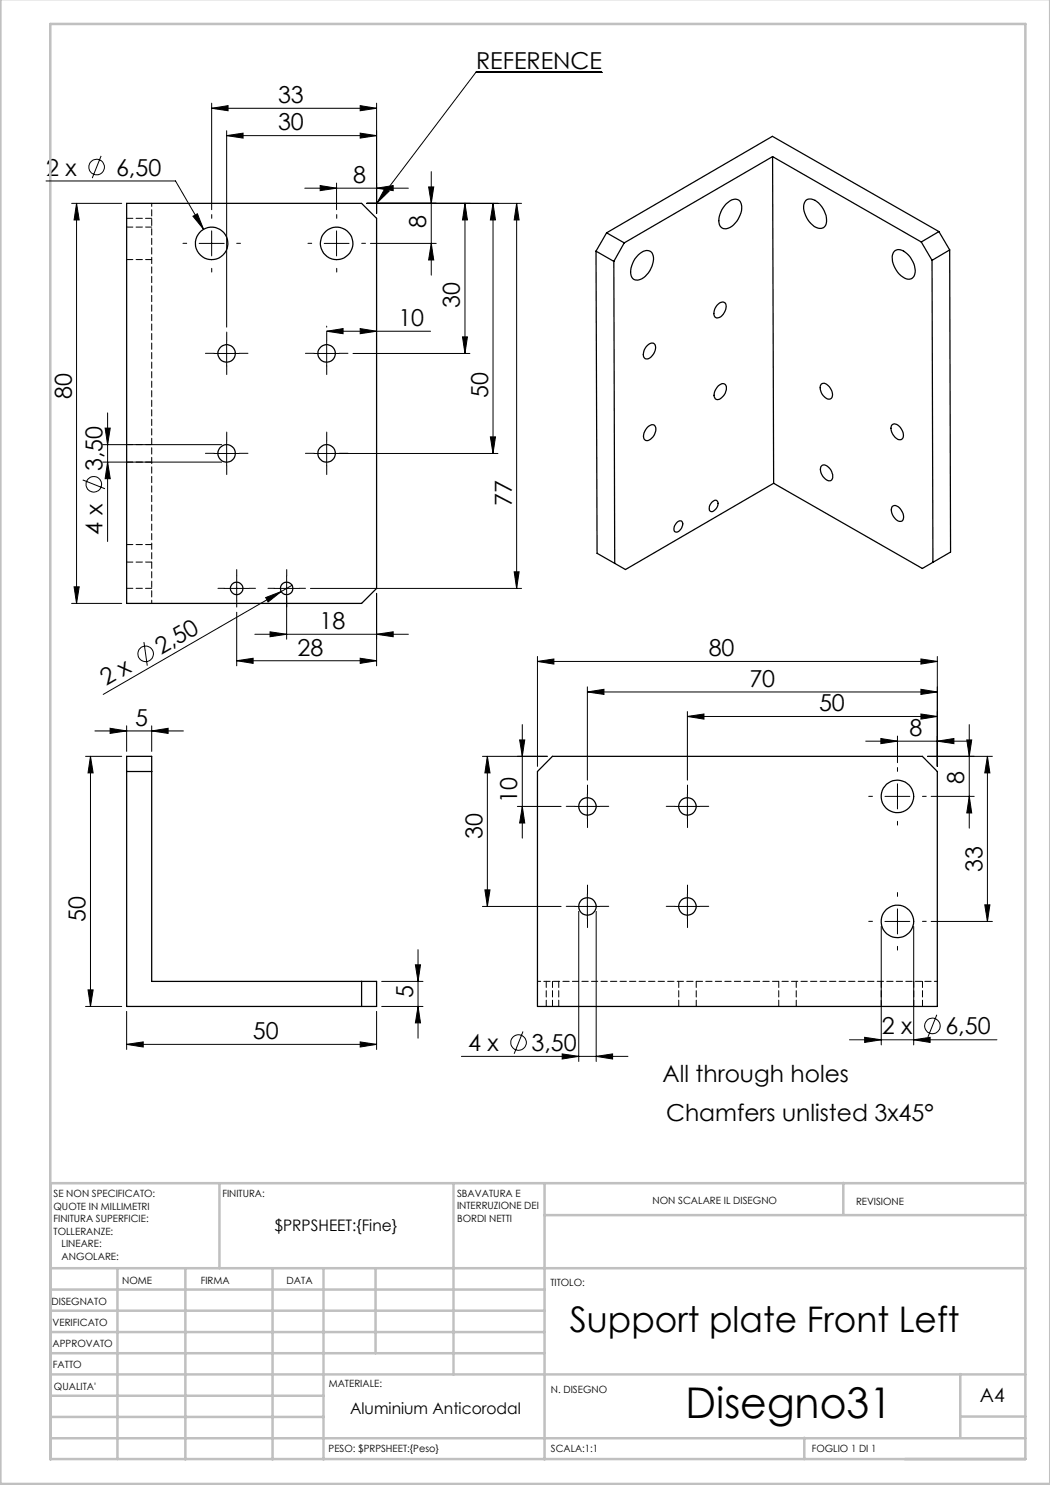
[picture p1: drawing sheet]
<svg xmlns="http://www.w3.org/2000/svg" width="210mm" height="297mm" viewBox="0 0 210 297" stroke-linecap="round" stroke-linejoin="round" font-family="sans-serif">
<g fill="none" stroke="#000" stroke-width=".2">
<path d="M120.4 14.5h-25.2l-19.8 26.1M9.2 36.2h25.9l5.6 9.7M20.2 31.2l-1.7 4.4M42.3 21.7l3.3-.6v1.1zM42.3 20.6v21.3M42.3 21.7h33M45.3 27.1l3.3-.5v1zM45.3 26.1v39.3M45.3 27.1h30M61 37.6h20.7M64 37.1l3.3 .5-3.3 .5zM67.3 36.6v5.3"/>
<path d="M72 21.1l3.3 .6-3.3 .5zM72 26.6l3.3 .5-3.3 .5zM75.3 37.6l3.3-.5v1zM75.3 20.6v22.1M77 37.6l.8 .6-2.4 2.4zM85.7 37.4h1l-.4 3.3zM86.3 34.3v20.7M14.3 40.7h10M15.3 40.7l.5 3.3h-1zM15.3 40.7v80M38.6 43.2l.9-.4 1.2 3.1zM39.8 48.7h5"/>
<path d="M42.3 46.2v5M64.8 48.7h5M67.3 46.2v5M73.3 40.7h31M74.1 48.7h13.1M86.3 48.7l.4 3.3h-1zM93 40.7v30M93 40.7l.5 3.3h-1zM98.6 40.7v50M98.6 40.7l.5 3.3h-1zM103.3 40.7v77M103.3 40.7l.5 3.3h-1z"/>
<path d="M42.8 70.7h5M45.3 68.2v5M62.8 70.7h5M65.3 66.2l3.3-.5v1zM65.3 65.2v.2M65.3 66.2h20.8M65.3 68.2v5M70.6 70.7h23.4M72 65.7l3.3 .5-3.3 .5zM92.5 67.4h1l-.5 3.3zM16.5 96l4.5 1.8M20.5 92.4h23.8"/>
<path d="M20.5 88.9h23.8M21 85.6h1l-.5 3.3zM21.5 92.4l.5 3.3h-1zM21.5 82.6v25.7M42.8 90.7h5M45.3 88.2v5M62.8 90.7h36.8M65.3 88.2v5M98.1 87.4h1l-.5 3.3zM14.8 117.4h1l-.5 3.3zM44.8 117.7h5M47.3 115.2v5"/>
<path d="M53.1 119.5l3.1-1.2-2.6 2.1zM54.8 117.7h5M57.3 115.2v12.6M58.4 117l-37.8 21.9M62.1 117.7h42.2M75.3 118.7v14.5M102.8 114.4h1l-.5 3.3zM14.3 120.7h10M28.8 128.4l.7 4.7M47.3 132.1l3.3-.4v1zM47.3 122.4v10.8M47.3 132.1h28"/>
<path d="M51 126.9h30.7M54 126.4l3.3 .5-3.3 .4zM72 131.7l3.3 .4-3.3 .6zM75.3 126.9l3.3-.5v.9zM107.5 132.3l3.3-.5v1zM107.5 131.3v22M107.5 132.3h80M117.5 138.4l3.3-.5v1zM117.5 137.4v18.6M117.5 138.4h70M184.2 137.9l3.3 .5-3.3 .5zM184.2 131.8l3.3 .5-3.3 .5z"/>
<path d="M187.5 131.3v22M17.1 151.3h7.2M18.1 151.3l.5 3.3h-1zM18.1 151.3v50M19 146.2h17.7M22 145.7l3.3 .5-3.3 .5zM25.3 145.2v5.1M30.3 146.2l3.3-.5v1zM30.3 145.2v5.1M96.5 151.3h13M97.5 151.3l.5 3.3h-1zM97.5 151.3v30"/>
<path d="M103.9 148h1.1l-.5 3.3zM104.5 144.9v22.7M117.5 158.8v5M137.5 158.8v5M137.5 143.3l3.3-.5v1zM137.5 142.3v13.7M137.5 143.3h50M173.1 148.2h20.7M176.2 147.7l3.3 .5-3.3 .5zM177 159.3h5M179.5 147.2v5.3M179.5 156.8v5"/>
<path d="M184.2 142.8l3.3 .5-3.3 .5zM185.5 151.3h13M186.2 159.3h8.6M187.5 148.2l3.3-.5v1zM193.4 148h.9l-.4 3.3zM193.9 159.3l.4 3.3h-.9zM193.9 144.9v20.7M197.5 151.3v33M197.5 151.3l.5 3.3h-1zM97 178h1l-.5 3.3zM103.5 161.3h8.7M104.5 161.3l.5 3.3h-1.1z"/>
<path d="M115 161.3h5M117.5 178.8v5M135 161.3h5M137.5 178.8v5M17.6 198h1l-.5 3.3zM76.3 196.3h8.3M83.1 193h1l-.5 3.3zM83.6 189.9v17.7M96.5 181.3h15.7M115 181.3h5M115.7 182.3v30M119.2 182.3v30"/>
<path d="M135 181.3h5M176.2 185.3v23.7M177 184.3h5M179.5 181.8v5M182.7 185.3v23.7M186.2 184.3h12.3M197 181h1l-.5 3.3zM17.1 201.3h7.2M25.3 208.9l3.3-.5v1zM25.3 202.3v7.6M25.3 208.9h50M72 208.4l3.3 .5-3.3 .5z"/>
<path d="M75.3 202.3v7.6M76.3 201.3h8.3M83.6 201.3l.5 3.3h-1zM92.3 211.3h33.3M104.6 206.3l-1.8 4.4M112.4 210.8l3.3 .5-3.3 .5zM119.2 211.3l3.3-.5v1zM169.9 208h29.5M172.9 207.5l3.3 .5-3.3 .5zM182.7 208l3.3-.5v1zM187.4 202.9l-1.8 4.5"/>
<circle cx="19.3" cy="33.4" r="1.56"/>
<circle cx="18.8" cy="96.9" r="1.55"/>
<circle cx="29.1" cy="130.8" r="1.56"/>
<circle cx="103.7" cy="208.5" r="1.55"/>
<circle cx="186.5" cy="205.2" r="1.56"/>
</g>
<g fill="none" stroke="#000" stroke-width=".2" stroke-dasharray="15.2 1.3 1.3 1.3">
<path d="M37.3 48.7h-.7M42.3 43.7v-.8M42.3 53.7v.7M47.3 48.7h.8M62.3 48.7h-.7M67.3 43.7v-.8M67.3 53.7v.7M72.3 48.7h.8M42.8 70.7h-1.7M45.3 68.2v-1.8M45.3 73.2v1.7M47.8 70.7h1.8"/>
<path d="M62.8 70.7h-1.7M65.3 68.2v-1.8M65.3 73.2v1.7M67.8 70.7h1.8M42.8 90.7h-1.7M45.3 88.2v-1.8M45.3 93.2v1.7M47.8 90.7h1.8M62.8 90.7h-1.7M65.3 88.2v-1.8M65.3 93.2v1.7M67.8 90.7h1.8"/>
<path d="M44.8 117.7h-1.2M47.3 115.2v-1.3M49.8 117.7h1.3M54.8 117.7h-1.2M57.3 115.2v-1.3M59.8 117.7h1.3M47.3 120.2v1.2M57.3 120.2v1.2M117.5 158.8v-1.8M137.5 158.8v-1.8M174.5 159.3h-.8M179.5 154.3v-.8"/>
<path d="M184.5 159.3h.7M115 161.3h-1.8M117.5 163.8v1.7M117.5 178.8v-1.8M120 161.3h1.7M135 161.3h-1.8M137.5 163.8v1.7M137.5 178.8v-1.8M140 161.3h1.7M179.5 179.3v-.8M179.5 164.3v.7M115 181.3h-1.8"/>
<path d="M117.5 183.8v1.7M120 181.3h1.7M135 181.3h-1.8M137.5 183.8v1.7M140 181.3h1.7M174.5 184.3h-.8M179.5 189.3v.7M184.5 184.3h.7"/>
</g>
<g fill="none" stroke="#c0c0c0" stroke-width=".5">
<path d="M.1 -.1v296.9h209.9v-296.9M10.1 4.8h195v287h-195zM43.9 236.6v17M90.7 236.6v38.3M108.9 236.6v55.3M168.7 236.6v6.3M205.1 236.6h-195v55.3M10.1 253.6h195M10.1 257.9h98.8M23.5 253.6v38.2M37.1 253.6v38.3M54.5 253.6v38.3"/>
<path d="M64.7 253.6v38.3M75.1 253.6v17M108.9 243h96.2M10.1 270.6h98.8M10.1 266.4h98.8M10.1 262.1h98.8M10.1 279.1h54.6M10.1 274.9h195M192.1 274.8v12.7M10.1 287.7h195M10.1 283.4h54.6M160.9 287.5v4.3"/>
<path d="M192.1 283.3h13"/>
</g>
<g fill="#000">
<path d="M77 37.6l.8 .6-2.4 2.4zM53.1 119.5l3.1-1.2-2.6 2.1z"/>
<path d="M54 126.4l3.3 .5-3.3 .4zM75.3 126.9l3.3-.5v.9z"/>
<path d="M72 131.7l3.3 .4-3.3 .6zM47.3 132.1l3.3-.4v1zM75.3 37.6l3.3-.5v1zM64 37.1l3.3 .5-3.3 .5zM72 21.1l3.3 .6-3.3 .5zM42.3 21.7l3.3-.6v1.1zM72 65.7l3.3 .5-3.3 .5zM65.3 66.2l3.3-.5v1zM72 26.6l3.3 .5-3.3 .5zM45.3 27.1l3.3-.5v1z"/>
<path d="M22 145.7l3.3 .5-3.3 .5zM30.3 146.2l3.3-.5v1zM38.6 43.2l2.1 2.7-1.2-3.1zM172.9 207.5l3.3 .5-3.3 .5zM182.7 208l3.3-.5v1zM117.5 138.4l3.3-.5v1zM184.2 137.9l3.3 .5-3.3 .5zM112.4 210.8l3.3 .5-3.3 .5zM119.2 211.3l3.3-.5v1z"/>
<path d="M83.1 193h1l-.5 3.3zM83.6 201.3l.5 3.3h-1zM85.7 37.4h1l-.4 3.3zM86.3 48.7l.4 3.3h-1zM93 40.7l.5 3.3h-1zM92.5 67.4h1l-.5 3.3zM98.6 40.7l.5 3.3h-1zM98.1 87.4h1l-.5 3.3zM103.3 40.7l.5 3.3h-1zM102.8 114.4h1l-.5 3.3zM15.3 40.7l.5 3.3h-1zM14.8 117.4h1l-.5 3.3zM193.4 148h.9l-.4 3.3zM193.9 159.3l.4 3.3h-.9zM103.9 148h1.1l-.5 3.3zM104.5 161.3l.5 3.3h-1.1z"/>
<path d="M17.6 198h1l-.5 3.3zM18.1 151.3l.5 3.3h-1zM21.5 92.4l.5 3.3h-1zM21 85.6h1l-.5 3.3zM197 181h1l-.5 3.3zM197.5 151.3l.5 3.3h-1zM97 178h1l-.5 3.3zM97.5 151.3l.5 3.3h-1z"/>
<path d="M72 208.4l3.3 .5-3.3 .5zM25.3 208.9l3.3-.5v1zM187.5 148.2l3.3-.5v1zM176.2 147.7l3.3 .5-3.3 .5zM184.2 142.8l3.3 .5-3.3 .5zM137.5 143.3l3.3-.5v1zM184.2 131.8l3.3 .5-3.3 .5zM107.5 132.3l3.3-.5v1z"/>
</g>
<g fill="none" stroke="#000" stroke-width=".25">
<path d="M154.5 31.3l-29.7 17.3M154.5 31.3l29.8 17.1M154.5 31.3l.2 65.4M25.3 40.7h47l3 3v74l-3 3h-47zM119.2 50.2l.2 60.5 5.7 3.2 29.6-17.2M119.2 50.2l3.6 2.1M121.3 46.6l3.5 2M121.3 46.6l-2.1 3.6M122.8 52.3l.1 60.4M124.8 48.6l-2 3.7M127.6 51a1.9 1.9 0 0 1 2.8-.5 4 4 0 0 1-1 4.4 2.11 2.11 0 0 1-2.9 .8 3.7 3.7 0 0 1 .8-4.3zM145.3 40.7a1.9 1.9 0 0 1 2.7-.4 4.2 4.2 0 0 1-1.7 5 1.49 1.49 0 0 1-2.4-.4 4.7 4.7 0 0 1 1.4-4.2z"/>
<path d="M161.2 40.1a1.97 1.97 0 0 1 2.5 .5 4 4 0 0 1 1.3 4.7 1.7 1.7 0 0 1-2.5-.3 4.3 4.3 0 0 1-1.5-4.7zM178.9 50.2a1.87 1.87 0 0 1 2.5 .6 4 4 0 0 1 1.3 4.6 1.65 1.65 0 0 1-2.5-.2 4.3 4.3 0 0 1-1.5-4.8zM184.3 48.4l2.1 3.7M186.4 52.1l.2 60.4M187.8 46.3l-33.3-19-33.2 19.3M187.8 46.3l-3.5 2.1M187.8 46.3l2.1 3.7M189.9 50l-3.5 2.1M189.9 50l.2 60.4-3.5 2.1M129.5 69.1a.85 .85 0 0 1 1-.5 .85 .85 0 0 1 .6 .9 2.38 2.38 0 0 1-1.8 2.3h-.3a1.93 1.93 0 0 1 .5-2.7zM143.4 61.1a.99 .99 0 0 1 .9-.7 .99 .99 0 0 1 .9 .6 2.43 2.43 0 0 1-1.8 2.6 1.23 1.23 0 0 1-.4-1.9zM143.7 77.2a.89 .89 0 0 1 1.1-.4 .89 .89 0 0 1 .5 1.1 2.45 2.45 0 0 1-1.9 2 1.17 1.17 0 0 1-.3-1.8z"/>
<path d="M164.3 76.8a1.35 1.35 0 0 1 1.8 .9 1.5 1.5 0 0 1 0 2.1 2.13 2.13 0 0 1-2.1-2.3zM129.5 85.4a.87 .87 0 0 1 .9-.5 .87 .87 0 0 1 .8 .6 2.37 2.37 0 0 1-1.9 2.6 1.15 1.15 0 0 1-.4-1.8zM154.7 96.7l29.8 17 2.1-1.2M164.3 93.2a1.36 1.36 0 0 1 1.9 .8 1.63 1.63 0 0 1 0 2.1 2.13 2.13 0 0 1-2.1-1.9v-.6zM178.4 84.9a1.35 1.35 0 0 1 1.9 .9 1.5 1.5 0 0 1 0 2.1 2.11 2.11 0 0 1-2.1-2.2zM135.5 104.4a.61 .61 0 0 1 .8-.2 .61 .61 0 0 1 .2 .9 1.36 1.36 0 0 1-1.6 1.2 1.58 1.58 0 0 1 .6-1.9zM142.3 100.5l.3-.2a.61 .61 0 0 1 .8-.2 .61 .61 0 0 1 .2 .9 1.57 1.57 0 0 1-1.4 1.3 1.25 1.25 0 0 1 .1-1.8zM178.5 101.3a1.35 1.35 0 0 1 1.8 .8 1.55 1.55 0 0 1 0 2.1 2.12 2.12 0 0 1-2-2.2zM25.3 151.3h5v45h45v5h-50zM25.3 154.3h5M110.5 151.3h74l3 3v47h-80v-47zM72.3 196.3v5"/>
<circle cx="42.3" cy="48.7" r="3.2"/>
<circle cx="67.3" cy="48.7" r="3.3"/>
<circle cx="45.3" cy="70.7" r="1.75"/>
<circle cx="65.3" cy="70.7" r="1.75"/>
<circle cx="45.3" cy="90.7" r="1.75"/>
<circle cx="65.3" cy="90.7" r="1.75"/>
<circle cx="47.3" cy="117.7" r="1.25"/>
<circle cx="57.3" cy="117.7" r="1.24"/>
<circle cx="179.5" cy="159.3" r="3.3"/>
<circle cx="117.5" cy="161.3" r="1.76"/>
<circle cx="137.5" cy="161.3" r="1.76"/>
<circle cx="117.5" cy="181.3" r="1.76"/>
<circle cx="137.5" cy="181.3" r="1.76"/>
<circle cx="179.5" cy="184.3" r="3.2"/>
</g>
<path d="M30.3 40.7v80M187.5 196.3h-80" fill="none" stroke="#000" stroke-width=".2" stroke-dasharray="1.3 .6" stroke-dashoffset=".6"/>
<g fill="none" stroke="#000" stroke-width=".2" stroke-dasharray="1.3 .6">
<path d="M25.3 43.7h5M25.3 51.9h5M30.3 45.4h-5M25.3 92.4h5M30.3 88.9h-5M25.3 112.4h5M30.3 117.7h-5M30.3 108.9h-5M109.2 196.3v5M135.7 196.3v5M155.7 196.3v5M176.2 196.3v5"/>
<path d="M184.5 196.3v5M110.5 201.3v-5M111.7 201.3v-5M139.2 201.3v-5M159.2 201.3v-5M182.7 201.3v-5"/>
</g>
<text font-size="8.5" x="137.1" y="283.5">Disegno31</text>
<text font-size="7.1" x="114" y="266.4">Support plate Front Left</text>
<g font-size="4.7">
<text x="95.2" y="13.8">REFERENCE</text>
<text x="55.6" y="20.6">33</text>
<text x="55.6" y="26.1">30</text>
<text x="9.2" y="35.1">2 x</text>
<text x="23.2" y="35.1">6,50</text>
<text x="70.7" y="36.6">8</text>
<text x="85.3" y="45.5" transform="rotate(-90 85.3 45.5)">8</text>
<text x="79.7" y="65.2">10</text>
<text x="92" y="61.6" transform="rotate(-90 92 61.6)">30</text>
<text x="14.3" y="79.8" transform="rotate(-90 14.3 79.8)">80</text>
<text x="97.6" y="79.7" transform="rotate(-90 97.6 79.7)">50</text>
<text x="20.5" y="94.3" transform="rotate(-90 20.5 94.3)">3,50</text>
<text x="102.3" y="101.1" transform="rotate(-90 102.3 101.1)">77</text>
<text x="20.5" y="107" transform="rotate(-90 20.5 107)">4 x</text>
<text x="63.9" y="125.8">18</text>
<text x="32.2" y="131" transform="rotate(-30 32.2 131)">2,50</text>
<text x="59.5" y="131.1">28</text>
<text x="141.7" y="131.3">80</text>
<text x="21.2" y="137.3" transform="rotate(-30 21.2 137.3)">2 x</text>
<text x="149.9" y="137.4">70</text>
<text x="163.8" y="142.3">50</text>
<text x="27" y="145.1">5</text>
<text x="181.9" y="147.2">8</text>
<text x="103.5" y="160.7" transform="rotate(-90 103.5 160.7)">10</text>
<text x="192.9" y="156.8" transform="rotate(-90 192.9 156.8)">8</text>
<text x="96.5" y="167.7" transform="rotate(-90 96.5 167.7)">30</text>
<text x="196.5" y="174.4" transform="rotate(-90 196.5 174.4)">33</text>
<text x="17.1" y="184.4" transform="rotate(-90 17.1 184.4)">50</text>
<text x="82.6" y="199.7" transform="rotate(-90 82.6 199.7)">5</text>
<text x="50.6" y="207.9">50</text>
<text x="176.4" y="206.9">2 x</text>
<text x="189.1" y="206.9">6,50</text>
<text x="93.6" y="210.2">4 x</text>
<text x="106.3" y="210.2">3,50</text>
<text x="132.5" y="216.4">All through holes</text>
<text x="133.2" y="224.2">Chamfers unlisted 3x45°</text>
</g>
<text font-size="3.9" x="196" y="280.4">A4</text>
<g font-size="3.2">
<text x="54.9" y="246.3">$PRPSHEET:{Fine}</text>
<text x="70" y="282.8">Aluminium Anticorodal</text>
</g>
<g font-size="2">
<text x="10.7" y="239.5">SE NON SPECIFICATO:</text>
<text x="44.5" y="239.5">FINITURA:</text>
<text x="91.4" y="239.4">SBAVATURA E</text>
<text x="10.7" y="242">QUOTE IN MILLIMETRI</text>
<text x="10.7" y="244.5">FINITURA SUPERFICIE:</text>
<text x="91.4" y="241.9">INTERRUZIONE DEI</text>
<text x="91.4" y="244.4">BORDI NETTI</text>
<text x="130.5" y="240.8">NON SCALARE IL DISEGNO</text>
<text x="171.2" y="241">REVISIONE</text>
<text x="10.7" y="247">TOLLERANZE:</text>
<text x="12.3" y="249.5">LINEARE:</text>
<text x="12.3" y="252">ANGOLARE:</text>
<text x="24.4" y="256.9">NOME</text>
<text x="40.1" y="256.8">FIRMA</text>
<text x="57.3" y="256.8">DATA</text>
<text x="110.1" y="257.1">TITOLO:</text>
<text x="10.3" y="260.9">DISEGNATO</text>
<text x="10.5" y="269.3">APPROVATO</text>
<text x="10.5" y="265.2">VERIFICATO</text>
<text x="10.6" y="273.6">FATTO</text>
<text x="10.8" y="278">QUALITA'</text>
<text x="65.8" y="277.4">MATERIALE:</text>
<text x="110.2" y="278.5">N. DISEGNO</text>
<text x="65.7" y="290.4">PESO: $PRPSHEET:{Peso}</text>
<text x="110.2" y="290.5">SCALA:1:1</text>
<text x="162.4" y="290.4">FOGLIO 1 DI 1</text>
</g>
</svg>
